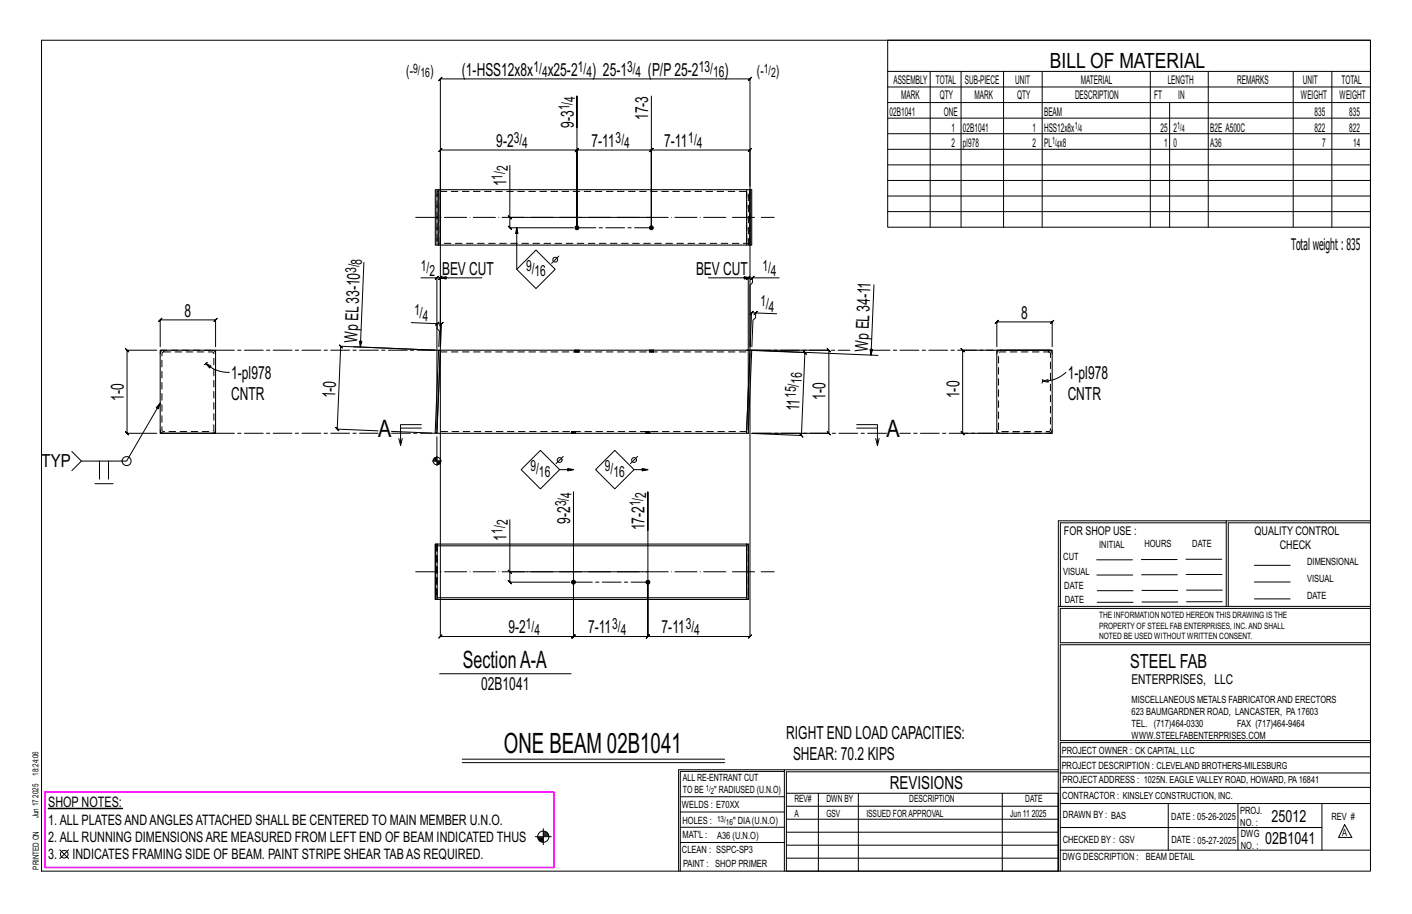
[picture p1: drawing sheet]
<svg xmlns="http://www.w3.org/2000/svg" width="432mm" height="279mm" viewBox="0 0 432 279" stroke-linecap="round" stroke-linejoin="round" font-family="sans-serif">
<g fill="#000" stroke="#000" stroke-width=".31">
<path d="M14.7 247.1h22.8v.1h-22.8z"/>
<circle cx="176.4" cy="69.6" r=".6"/>
<circle cx="199.2" cy="69.6" r=".6"/>
<circle cx="175.4" cy="178" r=".6"/>
<circle cx="198.1" cy="178" r=".6"/>
</g>
<g fill="none" stroke="#000" stroke-width=".31">
<path d="M12.7 12.3h406.4v254h-406.4zM271.5 12.3h147.6v57.2h-147.6zM134.7 24.1l-.5 .5 1-1-.5 .5h94.7l-.5 .5 1-1-.5 .5v170.5l.5-.5-1 1 .5-.5h-31.3l.5-.5-1 1 .5-.5v-16.6v16.6l.5-.5-1 1 .5-.5h-22.7l.5-.5-1 1 .5-.5v-16.6v16.6l.5-.5-1 1 .5-.5h-40.7l.5-.5-1 1 .5-.5zM176.4 39v-9.6v40.2M199.2 29.4v40.2M271.5 21.8h147.6M271.5 26.6h147.6M271.5 31.4h147.6M271.5 36.1h147.6M284.5 21.8v47.7M293.9 21.8v47.7M306.9 21.8v47.7"/>
<path d="M318.7 21.8v47.7M351.8 21.8v47.7M357.7 31.4v38.1M369.5 21.8v47.7M395.5 21.8v47.7M407.3 21.8v47.7M155.9 50.5v16h43.3M229.3 56.9v-11l.5-.5-1 1 .5-.5h-30.1l.5-.5-1 1 .5-.5v23.7v-23.7l.5-.5-1 1 .5-.5h-22.8l.5-.5-1 1 .5-.5v23.7v-23.7l.5-.5-1 1 .5-.5h-41.7l.5-.5-1 1 .5-.5v20.6M271.5 40.9h147.6M271.5 45.6h147.6M271.5 50.4h147.6M271.5 55.2h147.6"/>
<path d="M271.5 59.9h147.6M155.4 66l1 1zM155.9 66.5v3.1l-.5-.5 1 1-.5-.5h19.5M158 69.6l-.3 1.8h.7l-.4-1.8v12.7M163.9 76.4l5.9 5.9-5.9 5.9-5.9-5.9zM170.9 78.3l-2.2 2.2M271.5 64.7h147.6M111.3 80.2l-1.1 25.9-.3-1.8h.8l-.5 1.8M125.8 98.6l7.9 .3v1.5l.7 .8-.2 4.8M128.7 84.9h4.9v46.2M133.2 99.4l1-.9zM133.6 84.9h1.1l-.5 .5 1-1-.5 .5v21.1"/>
<path d="M133.7 98.9l1.3 .1-.5 .5 1-1-.5 .5-.3 7M134.1 84.4l-1 1zM134.7 84.9l1.7 .4v-.7l-1.7 .3h12.7M216.7 84.9h12.7l-1.8 .4v-.7l1.8 .3M230.1 84.9h-1.3l.5-.5-1 1 .5-.5v46.5M230.6 96.1l1-.9zM230.6 84.4l-1 1zM231.1 95.7l-1.3-.1 .6-.5-1.1 1 .5-.5-.4 10.4M237.5 95.9l-6.4-.2-.1 1.5-.7 .7-.4 8.1M238.3 84.9h-8.2v1.5l-.7 .8v18.8M267.3 87.1l-.9 21.5-.3-1.8h.7l-.4 1.8M47.9 107.1h-9l-.5-.5 1 1-.5-.5v25.4l-.5-.5 1 1-.5-.5h9"/>
<path d="M49 106v-8.2l-.5 .5 1-1-.5 .5h16.9l-.5 .5 1-1-.5 .5v8.2M63 111.1l1.6 .8-.5 .6zM63 111.1l1.6 1.3 1.9 .9 1.5 .4 2.1 .1M63 111.1l-.5 .3M63.4 110.8l-.4 .3M108.1 106l26.6 1.1M133.1 107.1l-28.9-1.3-.5-.5 1 1.1-.5-.6-1.1 25.4-.5-.5 1 1-.5-.5 12.5 .5M228.3 107.1h25.2l-.5-.5 1 1-.5-.5v25.4l-.5-.5 1 1-.5-.5h-23.6l15.2 .6 .5 .6-1-1.1 .5 .5 1-25.3 .5 .5-.9-1 .4 .5zM229.4 107.1l39.1 1.5M303.8 107.1h-9.4l-.5-.5 1 1-.5-.5v25.4l-.5-.5 1 1-.5-.5h9.4M304.8 106v-7.6l-.5 .5 1-1-.5 .5h17l-.5 .5 1-1-.5 .5v7.6M318.8 116.5l1.7-.4 .1 .7z"/>
<path d="M318.8 116.5l-.2 .6M319 116l-.2 .5M326 113.8l-1.7 1.3-1.9 .9-1.5 .4-2.1 .1M49 123.3l-1.2 1.3 .6 .4 .6-1.7-10.3 17.6h-13.8l-2.9-2.9M119.7 131.9l12.3 .5M122 134l.5 2.2M122.5 130.9h6.3M128.8 129.8h-6.3v6.4l.5-2.2M133 139.9v1M133.2 139.8v1.1M133.4 139.8v1.1M133.6 133.5v8.8"/>
<path d="M172.2 139.5l-2.2 2.2M195 139.5l-2.2 2.2M262 129.8h6.3v6.4l.6-2.2M262 130.9h6.3M267.8 134l.5 2.2M24.9 140.9l-2.9 3M29 147.9h5.6M30.4 140.9v5.6M33.2 140.9v5.6M132.2 140.9h2.8M132.5 140.4v.5M132.8 140.1v.8"/>
<path d="M133.8 140.9v1.2M134 140.9v1.1M134.2 140.9v1M134.5 140.9v.8M134.7 140.9v.5M155.9 158.9v15.9h42.2M159.4 143.6l5.9-5.9 5.8 5.9-5.8 5.8zM171.1 143.6h4.3l-1.8 .3v-.7l1.8 .4M182.1 143.6l5.9-5.9 5.9 5.9-5.9 5.8zM193.9 143.6h4.2l-1.7 .3v-.7l1.7 .4M375 159.8h-50.7v25.6M375 159.2h-51.3l-.1 107.1"/>
<path d="M419.1 159.2h-44.1v26.2M419.1 159.8h-43.5v25.6M155.4 174.3l1 1zM155.9 174.8v3.2l-.5-.5 1 1-.5-.5h18.4M175.4 160.1v-9.7v27.6M198.1 162.1v-11.7v27.6M335.4 171.1h10.9M335.4 175.8h11M349 171h11M349.1 175.7h11M362.7 171h10.9M362.7 175.6h11"/>
<path d="M383.6 172.8h11M383.6 177.9h11M323.7 185.4h95.4M335.5 184.1h11M335.5 180.6h11M349.2 184h11M349.2 180.5h11M362.9 180.4h10.9M362.9 184h10.9M383.6 183.1h11M419.1 186h-94.9v10.5h94.9M419.1 197.1h-94.9v29.3h94.9v.6h-94.9v39.3"/>
<path d="M134.4 206h40.2M141.4 232.1h80.2M141.4 233.1h80.2M239.9 235.8h-31.9v30.5M239.9 235.3h-32.4v31M323.6 235.3h-83.7v31M323.6 235.9h-83.1v6.6M324.2 236.3h94.9M324.2 231.4h94.9M18.3 259.8l2.7 2.7M21 259.8l-2.7 2.7M163.7 255.8h4.9"/>
<path d="M164.5 256.1h1.6M164.5 256.3h1.6M164.6 256.6h1.5M164.9 256.9h1.2M165.2 257.2h.9M166.1 253.3v4.9M166.1 254.3h1M166.1 254.6h1.3M166.1 255.5h1.7M166.1 255.2h1.7M166.1 254.9h1.5M208 252.9h31.9"/>
<path d="M208 257.5h31.9M208 243.6h31.9M208 248.2h31.9M240.5 242.5h83.1v23.8h-83.1zM240.5 258.4h83.1M240.5 254.4h83.1M240.5 250.4h83.1M240.5 246.5h83.1M250.3 242.5v23.8M262.5 242.5v23.8M306.5 242.5v23.8M324.2 253h80.1"/>
<path d="M324.2 245.6h94.9M324.2 259.9h94.9M324.2 240.7h94.9M357.3 245.6v14.3M378.6 245.6v14.3M404.3 245.6v14.3M411.2 252.1l2.2 3.9h-4zM240.5 262.3h83.1"/>
<circle cx="169.8" cy="79.4" r=".74"/>
<circle cx="38.7" cy="140.9" r="1.38"/>
<circle cx="133.6" cy="140.9" r="1.16"/>
<circle cx="171.1" cy="140.6" r=".74"/>
<circle cx="193.9" cy="140.6" r=".74"/>
<circle cx="166.1" cy="255.8" r="1.71"/>
<circle cx="19.6" cy="261.1" r="1.17"/>
</g>
<path d="M13.7 242.1h155.8v23.1h-155.8z" fill="none" stroke="#f0f" stroke-width=".5"/>
<g fill="none" stroke="#000" stroke-width=".32">
<path d="M134.1 58h95.3v16.9h.5v-16.9h-.5M134.7 59h.1M134.7 58v16.9M229.3 58v16.9M134.1 74.9h-1v-16.9h1v16.9h95.3M134.7 73.9v.1M49 107.1h16.9v25.3h-16.9zM134.1 107.1h.6l-1.1 25.4-.5-.1zM175.8 107v.1M175.8 107.6h.1M177 107v.1M177 107.6h.1"/>
<path d="M198.6 107v.1M198.6 107.6h.1M199.8 107v.1M199.8 107.6h.1M229.3 108.1l-1 23.3M229.4 107.1h.5l-1.1 25.4-.5-.1zM229.4 107.1h-94.7l-1.1 25.4 94.7-.1M304.8 107.1h17v25.4h-17zM304.8 107.1h17M305.9 107.1h14.8M49 132.4l16.9 .1M65.9 132.4v.1"/>
<path d="M174.8 131.9h.1M174.8 132.5h.1M176 131.9h.1M176 132.5h.1M197.5 131.9h.1M197.5 132.5h.1M198.7 131.9h.1M198.7 132.5h.1M133.1 166.3h.6v17h-.6zM133.2 166.3v17M133.7 166.3h.1M133.7 166.8h.1"/>
<path d="M133.7 166.3h94.7v.5h-94.7zM228.3 166.8v15.9M228.4 166.3h.5v17h-.5zM133.7 183.3h.1M133.7 182.7h.1M133.7 182.7h94.7v.6h-94.7z"/>
</g>
<g fill="none" stroke="#000" stroke-width=".31" stroke-dasharray="2 1.4">
<path d="M133.7 58v16.9M133.7 58.5h.9l.1 .5-.1 15.4h-.9zM134.6 58l.1 .9M134.6 58.5l94.7 .1M228.3 58.5v15.9M228.3 58v16.9zM229.3 58.6v15.8M229.3 59h.1M133.7 74.9v-16.9M134.7 74l-.1 .9M228.9 74.9v-16.9M229.3 74.4h-94.7"/>
<path d="M49 107.1h16.9M50 107.1v.5l-.3 .1-.2 .4 .1 23.5 .4 .3h15.1l.3-.5v-23.5l-.5-.3h-14.9v-.5a1.06 1.06 0 0 0-1 1M65.9 108.1a1.06 1.06 0 0 0-1-1M134.6 107.6h94.7M175.8 107.1v.5M175.8 107h.1M176 107l-.2 .6M176.2 107h-.2l-.1 .6M176.4 107h.3v.6h-.3zM176.4 107h-.2v.6h-.2M176.4 107.6h-.2M176.7 107h.2v.6h-.2"/>
<path d="M176.9 107v.6M177 107h.1M177 107.6h.1M177 107.6v-.5M198.6 107.1v.5M198.6 107h.1M198.8 107l-.2 .6M199 107h-.2l-.2 .6M199.2 107h.2v.6h-.2zM199.2 107h-.2v.6h-.2M199.2 107.6h-.2M199.4 107h.2v.6h-.2"/>
<path d="M199.6 107v.6M199.7 107h.1M199.8 107.6h-.1M199.8 107.6v-.5M305.5 107.7l15.2-.1 .5 .3v23.5l-.3 .5h-15l-.5-.3v-23.5zM305.9 107.1a1.06 1.06 0 0 0-1.1 1M320.7 107.6v-.5M321.8 108.1a1.06 1.06 0 0 0-1.1-1v.5M49 131.4a1.06 1.06 0 0 0 1 1.1M64.9 132.5a1.06 1.06 0 0 0 1-1.1M174.8 131.9h.1M174.8 131.9v.6"/>
<path d="M174.8 132.5h.1M175 132.5v-.6M175.1 131.9h.3v.6h-.3zM175.1 132.5h-.1v-.6h.1M175.4 132.5h.2v-.6h.2M175.4 131.9h.2M175.6 132.5h.2l.1-.6M175.8 132.5l.2-.6M176 132.5v-.6M176 132.5h-.1M197.5 131.9h.1M197.5 131.9v.6"/>
<path d="M197.6 132.5h-.1M197.7 132.5v-.6M197.9 131.9h.2v.6h-.2zM197.9 132.5h-.2v-.6h.2M198.1 132.5h.3v-.6h.2M198.1 131.9h.3M198.4 132.5h.2l.1-.6M198.6 132.5l.1-.6M198.7 132.5v-.6M198.7 132.5h.1M228.3 131.9h-94.7M304.8 131.4a1.06 1.06 0 0 0 1.1 1.1"/>
<path d="M320.7 132.5a1.06 1.06 0 0 0 1.1-1.1M321.8 132.4h-17M133.6 166.3v17M133.7 166.3v17M228.3 167.4v15.9M228.3 166.3v17M228.3 166.3v1.1M228.8 166.3v17M133.6 182.2l.1-15.4M133.7 182.7l-.1-.5"/>
</g>
<path d="M127.1 66.5h109.7M127.1 174.8h109.7" fill="none" stroke="#000" stroke-width=".31" stroke-dasharray="6.8 1 0 1"/>
<path d="M176.4 69.6h22.8M65.9 107.1h67.2M229.9 107.1h30M266.4 107.1h38.4M65.9 132.5l49.7-.1M119.7 132.4h13.4M271.1 132.5h-42.3M304.8 132.5h-29.6M175.4 178h22.7" fill="none" stroke="#000" stroke-width=".31" stroke-dasharray="5.8 1 1 1"/>
<text font-size="8.6" x="154.1" y="230.1">ONE BEAM 02B1041</text>
<g font-size="7.3">
<text x="115.6" y="133.7">A</text>
<text x="271.1" y="133.7">A</text>
<text x="141.6" y="204.2">SectionA-A</text>
</g>
<text font-size="6.4" x="321.1" y="20.7">BILL OF MATERIAL</text>
<text font-size="5.9" x="345.6" y="204.1">STEEL FAB</text>
<g font-size="5.5">
<text x="141.2" y="23.1">(1-HSS12x8x</text>
<text x="167.5" y="23.1">x25-2</text>
<text x="181.1" y="23.1">) 25-1</text>
<text x="198.2" y="23.1">(P/P25-2</text>
<text x="221.6" y="23.1">)</text>
<text x="175.4" y="39" transform="rotate(-90 175.4 39)">9-3</text>
<text x="198.2" y="36.7" transform="rotate(-90 198.2 36.7)">17-3</text>
<text x="151.8" y="44.9">9-2</text>
<text x="180.9" y="44.9">7-11</text>
<text x="203.1" y="44.9">7-11</text>
<text x="154.9" y="56.9" transform="rotate(-90 154.9 56.9)">1</text>
<text x="135.2" y="83.9">BEV CUT</text>
<text x="212.8" y="83.9">BEV CUT</text>
<text x="56.4" y="96.8">8</text>
<text x="312.3" y="97.4">8</text>
<text x="109.3" y="105" transform="rotate(-88 109.3 105)">WpEL33-10</text>
<text x="265.4" y="107.5" transform="rotate(-88 265.4 107.5)">WpEL34-11</text>
<text x="70.7" y="115.7">1-pl978</text>
<text x="326.5" y="115.7">1-pl978</text>
<text x="37.9" y="122.6" transform="rotate(-90 37.9 122.6)">1-0</text>
<text x="70.7" y="122.3">CNTR</text>
<text x="102.5" y="121.8" transform="rotate(-88 102.5 121.8)">1-0</text>
<text x="244.4" y="125.8" transform="rotate(-88 244.4 125.8)">11</text>
<text x="252.5" y="122.3" transform="rotate(-90 252.5 122.3)">1-0</text>
<text x="293.4" y="121.7" transform="rotate(-90 293.4 121.7)">1-0</text>
<text x="326.5" y="122.3">CNTR</text>
<text x="12.7" y="142.7">TYP</text>
<text x="174.4" y="160.1" transform="rotate(-90 174.4 160.1)">9-2</text>
<text x="154.9" y="165.3" transform="rotate(-90 154.9 165.3)">1</text>
<text x="197.1" y="162.1" transform="rotate(-90 197.1 162.1)">17-2</text>
<text x="155.5" y="193.6">9-2</text>
<text x="179.8" y="193.6">7-11</text>
<text x="202.3" y="193.6">7-11</text>
<text x="147.2" y="210.9">02B1041</text>
<text x="240.5" y="225.8">RIGHT END LOAD CAPACITIES:</text>
<text x="242.5" y="232.4">SHEAR: 70.2 KIPS</text>
<text x="272.2" y="241.1">REVISIONS</text>
</g>
<g font-size="5.1">
<text x="388.9" y="251.3">25012</text>
<text x="386.9" y="258.1">02B1041</text>
</g>
<text font-size="4.9" x="394.8" y="76.4">Totalweight : 835</text>
<g font-size="4.7">
<text x="124.2" y="23.3">(-</text>
<text x="131.5" y="23.3">)</text>
<text x="163.2" y="21.9">1/</text>
<text x="165.8" y="23.5">4</text>
<text x="176.7" y="21.9">1/</text>
<text x="179.3" y="23.5">4</text>
<text x="191.7" y="21.9">3/</text>
<text x="194.4" y="23.5">4</text>
<text x="213.7" y="21.9">13/</text>
<text x="218.1" y="23.5">16</text>
<text x="231.5" y="23.3">(-</text>
<text x="237.3" y="23.3">)</text>
<text x="174.2" y="33.7" transform="rotate(-90 174.2 33.7)">1/</text>
<text x="175.9" y="31.1" transform="rotate(-90 175.9 31.1)">4</text>
<text x="157.1" y="43.6">3/</text>
<text x="159.7" y="45.3">4</text>
<text x="188.3" y="43.6">3/</text>
<text x="190.9" y="45.3">4</text>
<text x="210.5" y="43.6">1/</text>
<text x="213.1" y="45.3">4</text>
<text x="155.3" y="52.3" transform="rotate(-90 155.3 52.3)">2</text>
<text x="153.7" y="54.9" transform="rotate(-90 153.7 54.9)">1/</text>
<text x="108.9" y="83.4" transform="rotate(-88 108.9 83.4)">3/</text>
<text x="110.7" y="80.9" transform="rotate(-88 110.7 80.9)">8</text>
<text x="128.7" y="82.7">1/</text>
<text x="160.9" y="82.9">9/</text>
<text x="233.2" y="82.7">1/</text>
<text x="131.3" y="84.4">2</text>
<text x="163.5" y="84.5">16</text>
<text x="235.8" y="84.4">4</text>
<text x="232.5" y="93.5" transform="rotate(2 232.5 93.5)">1/</text>
<text x="235" y="95.2" transform="rotate(2 235 95.2)">4</text>
<text x="126.6" y="96.4" transform="rotate(2 126.6 96.4)">1/</text>
<text x="129.2" y="98.2" transform="rotate(2 129.2 98.2)">4</text>
<text x="245.2" y="117.4" transform="rotate(-88 245.2 117.4)">16</text>
<text x="243.3" y="121.6" transform="rotate(-88 243.3 121.6)">15/</text>
<text x="162.2" y="144.1">9/</text>
<text x="164.8" y="145.8">16</text>
<text x="185" y="144.1">9/</text>
<text x="187.6" y="145.8">16</text>
<text x="173.1" y="154.7" transform="rotate(-90 173.1 154.7)">3/</text>
<text x="174.8" y="152.1" transform="rotate(-90 174.8 152.1)">4</text>
<text x="195.9" y="154.7" transform="rotate(-90 195.9 154.7)">1/</text>
<text x="197.6" y="152.1" transform="rotate(-90 197.6 152.1)">2</text>
<text x="155.3" y="160.6" transform="rotate(-90 155.3 160.6)">2</text>
<text x="153.7" y="163.2" transform="rotate(-90 153.7 163.2)">1/</text>
<text x="160.8" y="192.3">1/</text>
<text x="163.4" y="194">4</text>
<text x="187.2" y="192.3">3/</text>
<text x="189.8" y="194">4</text>
<text x="209.7" y="192.3">3/</text>
<text x="212.3" y="194">4</text>
</g>
<g font-size="4.4">
<text x="14.7" y="246.8">SHOP NOTES:</text>
<text x="14.7" y="257.3">2.ALL RUNNING DIMENSIONSARE MEASURED FROM LEFT END OF BEAM INDICATED THUS</text>
<text x="14.7" y="252.1">1.ALL PLATESANDANGLESATTACHED SHALL BE CENTERED TO MAIN MEMBER U.N.O.</text>
<text x="14.7" y="262.5">3.</text>
<text x="22.2" y="262.5">INDICATES FRAMING SIDE OF BEAM. PAINT STRIPE SHEAR TABAS REQUIRED.</text>
</g>
<text font-size="4.2" x="346" y="209.1">ENTERPRISES, LLC</text>
<g font-size="4">
<text x="126.3" y="22.2">9/</text>
<text x="128.5" y="23.6">16</text>
<text x="233.6" y="22.2">1/</text>
<text x="235.8" y="23.6">2</text>
</g>
<g font-size="3.7">
<text x="273.2" y="25.6">ASSEMBLY</text>
<text x="286.2" y="25.6">TOTAL</text>
<text x="295.1" y="25.6">SUB-PIECE</text>
<text x="310.4" y="25.6">UNIT</text>
<text x="330.5" y="25.6">MATERIAL</text>
<text x="357.1" y="25.6">LENGTH</text>
<text x="378.3" y="25.6">REMARKS</text>
<text x="398.4" y="25.6">UNIT</text>
<text x="410.2" y="25.6">TOTAL</text>
<text x="272.1" y="35.5">02B1041</text>
<text x="275.6" y="30.4">MARK</text>
<text x="287.4" y="30.4">QTY</text>
<text x="288.6" y="35.5">ONE</text>
<text x="298" y="30.4">MARK</text>
<text x="311" y="30.4">QTY</text>
<text x="319.3" y="35.5">BEAM</text>
<text x="328.7" y="30.4">DESCRIPTION</text>
<text x="353" y="30.4">FT</text>
<text x="360.3" y="30.4">IN</text>
<text x="397.8" y="30.4">WEIGHT</text>
<text x="402" y="35.5">835</text>
<text x="409.6" y="30.4">WEIGHT</text>
<text x="412.6" y="35.5">835</text>
<text x="290.9" y="40.2">1</text>
<text x="294.5" y="40.2">02B1041</text>
<text x="315.8" y="40.2">1</text>
<text x="319.3" y="40.2">HSS12x8x</text>
<text x="354.9" y="40.2">25</text>
<text x="358.9" y="40.2">2</text>
<text x="370.1" y="40.2">B2E A500C</text>
<text x="402" y="40.2">822</text>
<text x="412.6" y="40.2">822</text>
<text x="290.9" y="45">2</text>
<text x="294.5" y="45">pl978</text>
<text x="315.8" y="45">2</text>
<text x="319.3" y="45">PL x8</text>
<text x="356" y="45">1</text>
<text x="358.9" y="45">0</text>
<text x="370.1" y="45">A36</text>
<text x="404.3" y="45">7</text>
<text x="413.8" y="45">14</text>
<text x="325.3" y="163.4">FOR SHOP USE :</text>
<text x="383.7" y="163.4">QUALITY CONTROL</text>
<text x="391.4" y="167.8">CHECK</text>
</g>
<g font-size="3.1">
<text x="328.6" y="39.4">1/</text>
<text x="330" y="40.5">4</text>
<text x="360" y="39.4">1/</text>
<text x="361.4" y="40.5">4</text>
<text x="321.7" y="44.1">1/</text>
<text x="323.1" y="45.3">4</text>
<text x="336.2" y="167.4">INITIAL</text>
<text x="350" y="167.1">HOURS</text>
<text x="364.6" y="167.2">DATE</text>
<text x="325.2" y="171.3">CUT</text>
<text x="399.8" y="172.8">DIMENSIONAL</text>
<text x="325.1" y="175.8">VISUAL</text>
<text x="399.8" y="177.9">VISUAL</text>
<text x="325.5" y="180">DATE</text>
<text x="325.7" y="184.4">DATE</text>
<text x="399.8" y="183.1">DATE</text>
<text x="346" y="215">MISCELLANEOUS METALS FABRICATORAND ERECTORS</text>
<text x="346" y="218.6">623 BAUMGARDNER ROAD, LANCASTER, PA17603</text>
<text x="346" y="225.8">WWW.STEELFABENTERPRISES.COM</text>
<text x="346" y="222.2">TEL. (717)464-0330</text>
<text x="378.3" y="222.2">FAX (717)464-9464</text>
<text x="324.7" y="230.5">PROJECT OWNER : CK CAPITAL, LLC</text>
<text x="208.8" y="238.8">ALL RE-ENTRANT CUT</text>
<text x="324.7" y="235.1">PROJECT DESCRIPTION : CLEVELAND BROTHERS-MILESBURG</text>
<text x="324.9" y="239.5">PROJECTADDRESS : 1025N. EAGLE VALLEY ROAD, HOWARD, PA16841</text>
<text x="208.8" y="242.5">TO BE</text>
<text x="218.4" y="242.5">&quot; RADIUSED (U.N.O)</text>
<text x="242.9" y="245.3">REV#</text>
<text x="252.7" y="245.3">DWN BY</text>
<text x="278.1" y="245.3">DESCRIPTION</text>
<text x="313.5" y="245.3">DATE</text>
<text x="324.9" y="244.2">CONTRACTOR : KINSLEY CONSTRUCTION, INC.</text>
<text x="208.5" y="247">WELDS : E70XX</text>
<text x="208.7" y="251.7">HOLES :</text>
<text x="224.2" y="251.8">&quot; DIA(U.N.O)</text>
<text x="242.9" y="249.9">A</text>
<text x="252.7" y="249.9">GSV</text>
<text x="264.9" y="249.9">ISSUED FORAPPROVAL</text>
<text x="309" y="249.9">Jun 11</text>
<text x="315.5" y="249.9">2025</text>
<text x="325.1" y="250">DRAWN BY : BAS</text>
<text x="358.2" y="250.5">DATE : 05-26-2025</text>
<text x="379.3" y="248.9">PROJ.</text>
<text x="407.2" y="250.5">REV #</text>
<text x="208.7" y="256.3">MAT'L :</text>
<text x="219.3" y="256.4">A36 (U.N.O)</text>
<text x="325" y="257.6">CHECKED BY : GSV</text>
<text x="358.3" y="257.7">DATE : 05-27-2025</text>
<text x="379.3" y="252.5">NO. :</text>
<text x="379.5" y="255.9">DWG</text>
<text x="410.5" y="255.5">A</text>
<text x="208.6" y="260.7">CLEAN : SSPC-SP3</text>
<text x="324.9" y="262.9">DWG DESCRIPTION :</text>
<text x="350.4" y="263">BEAM DETAIL</text>
<text x="379.5" y="259.5">NO. :</text>
<text x="208.9" y="265">PAINT : SHOP PRIMER</text>
</g>
<g font-size="2.7">
<text x="336.1" y="189">THE INFORMATION NOTED HEREON THIS DRAWING IS THE</text>
<text x="336.1" y="195.4">NOTED BE USED WITHOUT WRITTEN CONSENT.</text>
<text x="336.1" y="192.2">PROPERTY OF STEEL FAB ENTERPRISES, INC.AND SHALL</text>
</g>
<g font-size="2.6">
<text x="215.9" y="241.8">1/</text>
<text x="217.4" y="242.7">2</text>
<text x="219.3" y="251.1">13/</text>
<text x="222" y="252.1">16</text>
</g>
<g font-size="2.5">
<text x="11.7" y="237.1" transform="rotate(-90 11.7 237.1)">18:24:06</text>
<text x="11.8" y="243.8" transform="rotate(-90 11.8 243.8)">2025</text>
<text x="11.8" y="250.1" transform="rotate(-90 11.8 250.1)">Jun 17</text>
<text x="11.9" y="265.8" transform="rotate(-90 11.9 265.8)">PRINTED ON</text>
</g>
</svg>
